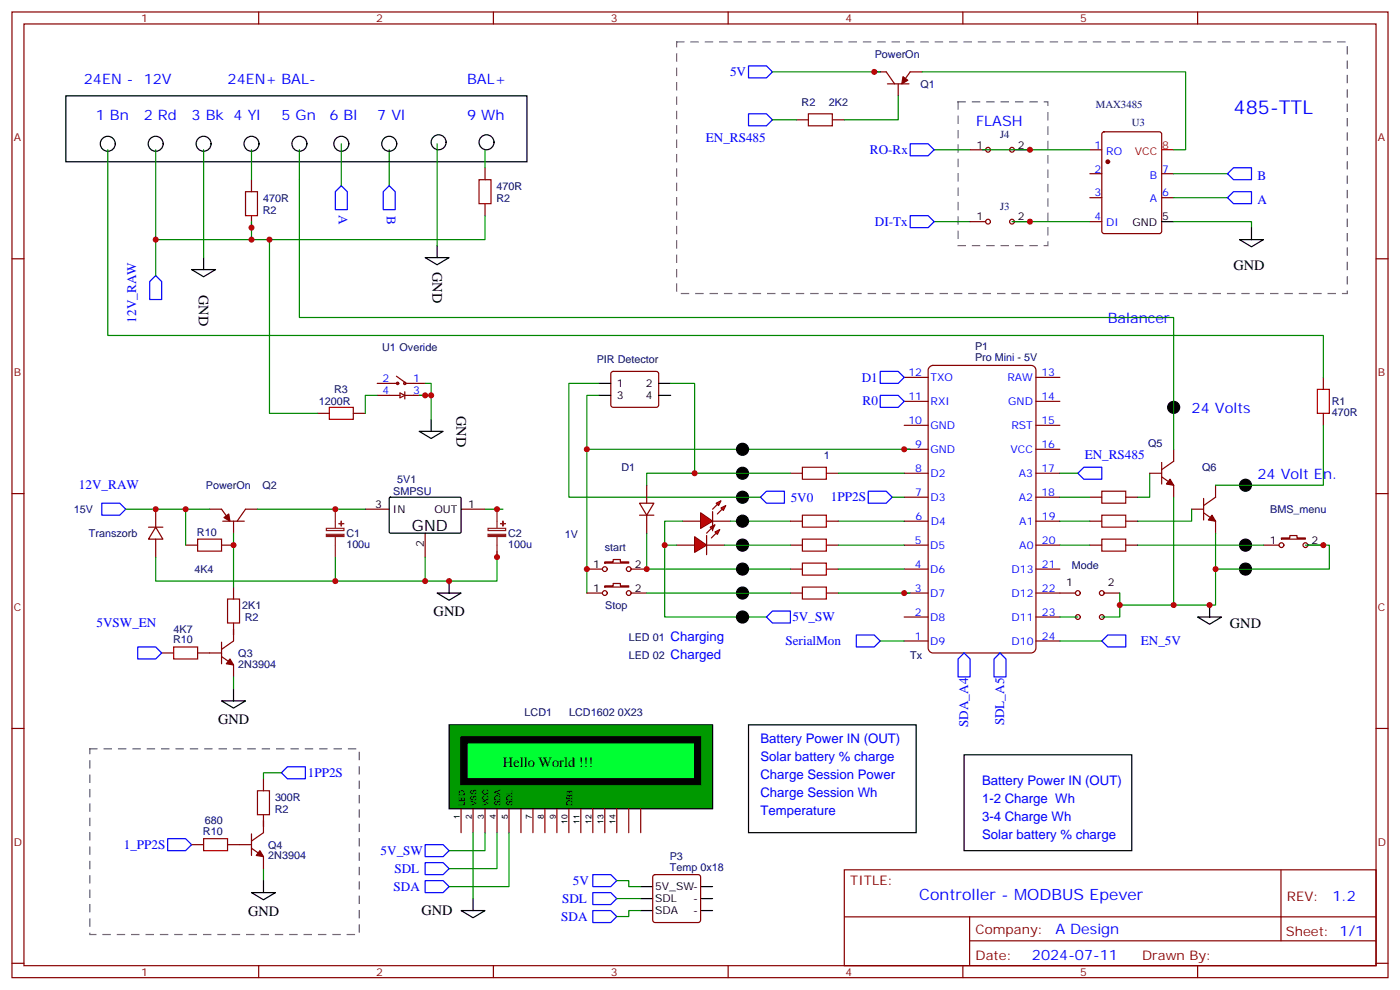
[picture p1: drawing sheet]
<svg xmlns="http://www.w3.org/2000/svg" width="412mm" height="292mm" viewBox="0 0 412 292" stroke-linecap="round" stroke-linejoin="round" font-family="sans-serif">
<g fill="none" stroke="#870000" stroke-width=".35">
<path d="M3.5 3.5h405.4v284.4h-405.4zM7.1 7.1h398.2v277.2h-398.2zM76.2 3.5v3.6M145.3 3.5v3.6M214.5 3.5v3.6M283.6 3.5v3.6M352.8 3.5v3.6M3.5 76.2h3.6M405.3 76.2h3.6M180.2 109.6l.4-.2h12.7l.5 .2 .2 .5v9.4l-.7 .4h-13l-.4-.7v-9.1zM3.5 145.3h3.6M405.3 145.3h3.6"/>
<path d="M3.5 214.5h3.6M405.3 214.5h3.6M248.7 256.1h156.6v28.2h-156.6zM377.3 256.1v20.9M248.7 270h156.5M285.6 277h119.6M285.6 270v14.1M3.5 283.6h3.6M76.2 284.3v3.6M145.3 284.3v3.6M214.5 284.3v3.6M283.6 284.3v3.6"/>
<path d="M352.8 284.3v3.6M405.3 283.6h3.6"/>
</g>
<path d="M176.4 112.9h3.5M176.4 116.4h3.5M194 112.9h3.6M194 116.4h3.6M220.5 213.4h49.4v31.8h-49.4zM284 222.2h49.4v28.3h-49.4z" fill="none" stroke="#000" stroke-width=".35"/>
<path d="M273.7 108.2l1.1-.6h28.9a1.41 1.41 0 0 1 1.5 1.4v81.9a1.51 1.51 0 0 1-1.5 1.4h-28.9a1.51 1.51 0 0 1-1.4-1.4v-81.9z" fill="#fff" stroke="#800000" stroke-width=".35"/>
<g fill="none" stroke="#870000" stroke-width=".35">
<path d="M266.3 118.2h7.1M266.3 111.1h7.1M305.2 118.2h7M305.2 111.1h7M266.3 139.3h7.1M266.3 132.3h7.1M266.3 125.2h7.1M305.2 139.3h7M305.2 132.3h7M305.2 125.2h7M266.3 153.5h7.1M266.3 146.4h7.1"/>
<path d="M305.2 153.5h7M305.2 146.4h7M266.3 174.6h7.1M266.3 167.6h7.1M266.3 160.5h7.1M305.2 174.6h7M305.2 167.6h7M305.2 160.5h7M266.3 188.7h7.1M266.3 181.7h7.1M305.2 188.7h7M305.2 181.7h7"/>
</g>
<path d="M282.2 194l1.8-1.7 1.8 1.7v5.3h-3.6zM294.6 192.3l1.7 1.7v5.3h-3.5v-5.3z" fill="none" stroke="#00f" stroke-width=".35"/>
<g fill="#f00" stroke="#870000" stroke-width=".35">
<path d="M204.6 158l3.5 2.5-3.5 2.1z"/>
<path d="M208.1 157.7v5.6z"/>
</g>
<g fill="#870000" stroke="#870000" stroke-width=".35">
<path d="M208.1 157l1.4-1.4z"/>
<path d="M209.5 158.4l1.5-1.4z"/>
</g>
<g fill="#f00" stroke="#870000" stroke-width=".35">
<path d="M209.2 155.2l1.4-.7-.7 1.4z"/>
<path d="M210.6 156.6l1.4-.7-.7 1.4z"/>
</g>
<path d="M199.3 160.5h5.3M208.1 160.5h5.3" fill="none" stroke="#870000" stroke-width=".35"/>
<g fill="#f00" stroke="#870000" stroke-width=".35">
<path d="M206.4 151l3.5 2.5-3.5 2.1z"/>
<path d="M209.9 150.6v5.7z"/>
</g>
<g fill="#870000" stroke="#870000" stroke-width=".35">
<path d="M209.9 149.9l1.4-1.4z"/>
<path d="M211.3 151.3l1.4-1.4z"/>
</g>
<g fill="#f00" stroke="#870000" stroke-width=".35">
<path d="M211 148.2l1.4-.7-.7 1.4z"/>
<path d="M212.4 149.6l1.4-.7-.7 1.4z"/>
</g>
<g fill="none" stroke="#870000" stroke-width=".35">
<path d="M107.6 149.9h7.1M125.2 157v7M135.8 149.9h7.1M201.1 153.5h5.3M209.9 153.5h5.3M321 153.5h3.6M331.6 153.5h3.5M377.5 158.4h2.4v-.7h2.2v.7h2.4v.3h-7zM172.9 167.6h4.5M178.2 165.5h2.4v-.8h2.1v.8h2.5v.3h-7zM185.9 167.6h4.6M232.8 160.5h3.6"/>
<path d="M243.4 160.5h3.5M312.2 174.6h4.6M325.3 174.6h4.5M372.2 160.5h4.6M385.2 160.5h4.6M192.5 257.7l.5-.2h12.7l.5 .2 .2 .5v12.7l-.3 .5-.4 .2h-12.7l-.5-.2-.2-.5v-12.7z"/>
<circle cx="178.2" cy="167.6" r=".71"/>
<circle cx="185.2" cy="167.6" r=".71"/>
<circle cx="317.5" cy="174.6" r=".71"/>
<circle cx="324.6" cy="174.6" r=".71"/>
<circle cx="377.5" cy="160.5" r=".71"/>
<circle cx="384.5" cy="160.5" r=".71"/>
</g>
<path d="M236.4 158.7h7v3.6h-7zM324.6 151.7h7v3.5h-7z" fill="none" stroke="#a10000" stroke-width=".35"/>
<g fill="none" stroke="#000" stroke-width=".35">
<path d="M19.4 28.2h135.8v19.4h-135.8zM56.4 79.4h7.1l-3.5 2.1zM60 75.8v3.6M114.7 146.6l.3-.2 20.6 .1 .2 .3v10l-.3 .2-20.7-.1-.1-.3zM128.8 174.6h7l-3.5 2.1zM132.3 171.1v3.5M356.3 178.2v3.5M352.8 181.7h7l-3.5 2.1zM188.7 261.1h3.6M188.7 264.6h3.6M188.7 268.1h3.6M206.4 261.1h3.5"/>
<path d="M206.4 264.6h3.5M206.4 268.1h3.5"/>
<circle cx="31.7" cy="42.3" r="2.2"/>
<circle cx="45.9" cy="42.3" r="2.2"/>
<circle cx="60" cy="42.3" r="2.2"/>
<circle cx="74.1" cy="42.3" r="2.2"/>
<circle cx="88.2" cy="42.3" r="2.2"/>
<circle cx="100.5" cy="42.3" r="2.2"/>
<circle cx="114.7" cy="42.3" r="2.2"/>
<circle cx="129.2" cy="41.9" r="2.2"/>
<circle cx="143.3" cy="41.9" r="2.2"/>
</g>
<path d="M100.5 54.7l1.8 1.7v5.3h-3.5v-5.3zM114.7 54.7l1.7 1.7v5.3h-3.5v-5.3zM45.9 81.1l1.7 1.8v5.3h-3.5v-5.3zM30 148.2h5.3l1.7 1.7-1.7 1.8h-5.3zM227.5 179.9h5.3v3.5h-5.3l-1.7-1.7zM326.3 187h5.3v3.5h-5.3l-1.7-1.8zM174.6 257.5h5.3l1.8 1.8-1.8 1.8h-5.3zM174.6 268.1h5.3l1.8 1.8-1.8 1.7h-5.3zM174.6 262.8h5.3l1.8 1.8-1.8 1.7h-5.3z" fill="none" stroke="#00f" stroke-width=".35"/>
<path d="M45.9 44.1v37M60 44.1v31.7M114.7 44.1v10.6M268.1 132.3h-95.2v42.3M201.1 153.5h-5.3v7M215.2 153.5h17.6M246.9 153.5h19.4M199.3 160.5h-3.5v21.2h30M246.9 160.5h19.4M181.7 259.3h3.5v1.8h3.5M181.7 264.6h7M188.7 268.1h-3.5v1.8h-3.5" fill="none" stroke="#008700" stroke-width=".35"/>
<path d="M132.3 213.4h77.6v24.7h-77.6z" fill="#090" stroke="#000" stroke-width=".35"/>
<g fill="none" stroke="#870000" stroke-width=".35">
<path d="M135.8 238.1v7.1M139.3 238.1v7.1M142.9 238.1v7.1M146.4 238.1v7.1M149.9 238.1v7.1M153.5 238.1v7.1M157 238.1v7.1M160.5 238.1v7.1M164 238.1v7.1M167.6 238.1v7.1M171.1 238.1v7.1M174.6 238.1v7.1"/>
<path d="M178.2 238.1v7.1M181.7 238.1v7.1M185.2 238.1v7.1M188.7 238.1v7.1"/>
</g>
<path d="M135.8 217h70.6v14.1h-70.6z" fill="#000" stroke="#000" stroke-width=".35"/>
<path d="M137.6 218.7h67v10.6h-67z" fill="none" stroke="#000" stroke-width=".35"/>
<path d="M137.6 218.7h67v10.6h-67z" fill="#0f3" stroke="#000" stroke-width=".35"/>
<g fill="none" stroke="#00f" stroke-width=".35">
<path d="M220.5 19.4h5.3l1.7 1.8-1.7 1.7h-5.3zM220.5 33.5h5.3l1.7 1.8-1.7 1.7h-5.3zM268.1 42.3h5.3l1.8 1.8-1.8 1.8h-5.3zM361.6 58.2l1.8-1.8h5.3v3.6h-5.3zM361.6 51.2l1.8-1.8h5.3v3.5h-5.3zM268.1 63.5h5.3l1.8 1.8-1.8 1.7h-5.3zM259.3 109.4h5.3l1.7 1.7-1.7 1.8h-5.3zM259.3 116.4h5.3l1.7 1.8-1.7 1.7h-5.3zM319.3 137.6h5.3v3.5h-5.3l-1.8-1.8zM225.8 144.6h5.3v3.6h-5.3l-1.8-1.8zM255.8 144.6h5.3l1.7 1.8-1.7 1.8h-5.3zM40.6 190.5h5.3l1.7 1.8-1.7 1.7h-5.3z"/>
<path d="M252.2 187h5.3l1.8 1.7-1.8 1.8h-5.3zM84.7 225.8h5.3v3.5h-5.3l-1.8-1.8zM49.4 246.9h5.3l1.7 1.8-1.7 1.8h-5.3zM125.2 248.7h5.3l1.8 1.8-1.8 1.7h-5.3zM125.2 254h5.3l1.8 1.8-1.8 1.7h-5.3zM125.2 259.3h5.3l1.8 1.8-1.8 1.7h-5.3z"/>
</g>
<g fill="none" stroke="#008700" stroke-width=".35">
<path d="M227.5 21.2h31.8M227.5 35.3h7.1M264.6 28.2v7.1h-15.9M271.6 21.2h77.6v22.9h-3.5M31.7 44.1v54.7h358.1v12.3M74.1 44.1v8.8M88.2 44.1v49.4h257.5v38.8M100.5 42.3v12.4M128.8 42.3v30M142.9 44.1v5.3M275.2 44.1h10.6M289.3 44.1h31.7"/>
<path d="M345.7 58.2h15.9M345.7 51.2h15.9M74.1 65.3v5.3M79.4 70.6v51.1h14.1M142.9 63.5v7.1h-97M275.2 65.3h10.6M298.1 65.3h22.9M345.7 65.3h23v1.7M111.1 116.4h-3.5v5.3M125.2 112.9h1.8v3.5h-3.5M127 116.4v7.1M176.4 112.9h-8.8v33.5h56.4"/>
<path d="M176.4 116.4h-3.5v15.9M197.6 112.9h7v26.4h28.2M204.6 139.3h-14.1v3.6M246.9 139.3h19.4M312.2 139.3h5.3M338.7 139.3v7.1h-3.6M389.8 125.2v17.7h-31.7M37 149.9h24.7M54.7 149.9v10.6M68.8 157v15.9M75.8 149.9h31.8M142.9 149.9h5.3"/>
<path d="M190.5 157v10.6h42.3M262.8 146.4h3.5M312.2 146.4h8.8M312.2 153.5h8.8M345.7 146.4v31.8M351 149.9v3.6h-15.9M358.1 157v10.6M45.9 164v7.1h52.9v-7.1M125.2 164v7.1M146.4 162.3v8.8h-47.6M190.5 174.6h42.3M213.4 160.5h19.4"/>
<path d="M246.9 167.6h19.4M246.9 174.6h21.2M312.2 160.5h8.8M329.8 178.2v3.5h-5.2M335.1 160.5h37.1M384.5 160.5h7.1v7.1h-33.5v10.6h-28.3v-3.6M68.8 199.3v3.5M259.3 188.7h7M312.2 188.7h12.4M312.2 181.7h5.3M82.9 227.5h-5.3v1.8M77.6 255.8v3.5"/>
<path d="M139.3 245.2v19.4M142.9 245.2v5.3h-10.6M146.4 245.2v10.6h-14.1M149.9 245.2v15.9h-17.6"/>
</g>
<g fill="none" stroke="#000" stroke-width=".35">
<path d="M125.2 75.8h7.1l-3.5 2.2zM128.8 72.3v3.5M342.2 65.3h3.5M365.1 70.6h7.1l-3.5 2.1zM368.7 67v3.6M123.5 127h7l-3.5 2.1zM127 123.5v3.5M65.3 206.4h7l-3.5 2.1zM68.8 202.8v3.6M77.6 259.3v3.5M74.1 262.8h7l-3.5 2.1zM135.8 268.1h7.1l-3.6 2.1z"/>
<path d="M139.3 264.6v3.5"/>
</g>
<path d="M96.1 155.6h5.2v.6h-5.2zM98.8 149.9v5.7M98.8 158v6M143.8 155.6h5.1v.6h-5.1zM146.4 149.9v5.7M146.4 158v6" fill="none" stroke="#8c2424" stroke-width=".35"/>
<g fill="#8c2424" stroke="#8c2424" stroke-width=".35">
<path d="M96.1 157.3h5.2v.7h-5.2z"/>
<path d="M99.8 154.2h1.4z"/>
<path d="M100.5 153.5v1.4z"/>
<path d="M143.8 157.3h5.1v.7h-5.1z"/>
<path d="M147.5 154.2h1.4z"/>
<path d="M148.1 153.5l.1 1.4z"/>
</g>
<g fill="none" stroke="#870000" stroke-width=".35">
<path d="M234.6 35.3h3.5M245.2 35.3h3.5M257.5 21.2h3.6l2.4 3.5M261.4 24.7h6.4M264.6 24.7v3.5M271.6 21.2h-3.5l-1.8 2.4M324.8 39l.5-.2h16.2l.6 .4 .1 28.9-.5 .6-16.4 .1-.7-.5v-28.8zM74.1 52.9v3.5M142.9 49.4v3.5M142.9 60v3.5M285.8 44.1h4.5M298.8 44.1h4.6"/>
<path d="M321 44.1h3.6M321 51.2h3.6M321 58.2h3.6M342.2 51.2h3.5M342.2 58.2h3.5M74.1 63.5v3.5M285.8 65.3h4.5M298.8 65.3h4.6M321 65.3h3.6M111.1 112.9h6M111.1 116.4h6.7M116.8 110.8l2.4 1.7"/>
<path d="M117.8 115.7l1.4 .7-1.4 .7zM119.2 112.9h6M119.2 116.4h6M119.2 115.4v2.1M389.8 111.1v3.6M93.5 121.7h3.5M104.1 121.7h3.5M232.8 139.3h3.6M243.4 139.3h3.5M338.7 139.3h3.5M342.2 136.2v6.3M345.7 132.3v3.5l-3.5 2.5"/>
<path d="M389.8 121.7v3.5M43.7 155.2h4.3M45.9 155.2l2.1 3.5h-4.3zM45.9 149.9v5.3M45.9 158.7v5.3M61.7 149.9h3.6l1.7 2.5M65.6 153.5h6.4M68.8 153.5v3.5M75.8 149.9h-3.5l-2.5 3.6M188.4 148.2h4.2l-2.1 3.5zM188.4 151.7h4.2M190.5 142.9v5.3"/>
<path d="M190.5 151.7v5.3M232.8 153.5h3.6M243.4 153.5h3.5M321 146.4h3.6M331.6 146.4h3.5M342.2 140.4l3.5 2.5v3.5M351 149.9h3.5M354.5 151l3.6 2.5v3.5M354.5 146.8v6.3M358.1 142.9v3.5l-3.6 2.5M54.7 160.5h3.5M65.3 160.5h3.5"/>
<path d="M68.8 172.9v3.5M172.9 174.6h4.5M178.2 172.5h2.4v-.7h2.1v.7h2.5v.4h-7zM185.9 174.6h4.6M232.8 167.6h3.6M232.8 174.6h3.6M243.4 167.6h3.5M243.4 174.6h3.5M321 160.5h3.6M331.6 160.5h3.5M47.6 192.3h3.6M58.2 192.3h7.1"/>
<path d="M65.3 193.3l3.5 2.5v3.5M65.3 189.1v6.3M68.8 183.4v5.3l-3.5 2.5M77.6 229.3v3.5M77.6 239.9v5.3l-3.5 2.4M56.4 248.7h3.6M67 248.7h7.1M74.1 249.8l3.5 2.4v3.6M74.1 245.5v6.4"/>
<circle cx="291" cy="44.1" r=".71"/>
<circle cx="298.1" cy="44.1" r=".71"/>
<circle cx="291" cy="65.3" r=".71"/>
<circle cx="298.1" cy="65.3" r=".71"/>
<circle cx="117.1" cy="112.9" r=".35"/>
<circle cx="119.2" cy="112.9" r=".35"/>
<circle cx="178.2" cy="174.6" r=".71"/>
<circle cx="185.2" cy="174.6" r=".71"/>
<circle cx="317.5" cy="181.7" r=".71"/>
<circle cx="324.6" cy="181.7" r=".71"/>
</g>
<path d="M199.3 12.3h197.6v74.1h-197.6zM282.2 30h26.5v42.3h-26.5zM26.5 220.5h79.3v54.7h-79.3z" fill="none" stroke="#666" stroke-width=".35" stroke-dasharray="2.1 2.1"/>
<g fill="#870000" stroke="#870000" stroke-width=".35">
<path d="M266 22.6l1.4 1-1.8 1.1z"/>
<path d="M66 152.4l1.4-1.1 .3 2.2z"/>
<path d="M67.7 194l1.1 1.8-2.1-.4z"/>
<path d="M76.6 250.5l1 1.7-2.1-.3z"/>
<path d="M344.7 141.1l1 1.8-2.1-.4z"/>
<path d="M357 151.7l1.1 1.8-2.1-.4z"/>
<circle cx="326.3" cy="47.6" r=".53"/>
</g>
<path d="M342.2 44.1h3.5" fill="none" stroke="#f00" stroke-width=".35"/>
<g fill="none" stroke="#a10000" stroke-width=".35">
<path d="M238.1 33.5h7.1v3.5h-7.1zM72.3 56.4h3.5v7.1h-3.5zM141.1 52.9h3.5v7.1h-3.5zM97 119.9h7.1v3.6h-7.1zM388.1 114.7h3.5v7h-3.5zM236.4 137.6h7v3.5h-7zM58.2 158.7h7.1v3.6h-7.1zM236.4 151.7h7v3.5h-7zM324.6 144.6h7v3.6h-7zM324.6 158.7h7v3.6h-7zM67 176.4h3.6v7h-3.6zM236.4 165.8h7v3.5h-7z"/>
<path d="M236.4 172.9h7v3.5h-7zM51.2 190.5h7v3.5h-7zM75.8 232.8h3.6v7.1h-3.6zM60 246.9h7v3.6h-7z"/>
</g>
<g fill="#000" stroke="#000" stroke-width=".35">
<circle cx="345.7" cy="119.9" r="1.76"/>
<circle cx="218.7" cy="139.3" r="1.76"/>
<circle cx="218.7" cy="132.3" r="1.76"/>
<circle cx="218.7" cy="146.4" r="1.76"/>
<circle cx="218.7" cy="153.5" r="1.76"/>
<circle cx="366.9" cy="142.9" r="1.76"/>
<circle cx="218.7" cy="167.6" r="1.76"/>
<circle cx="218.7" cy="174.6" r="1.76"/>
<circle cx="218.7" cy="160.5" r="1.76"/>
<circle cx="366.9" cy="160.5" r="1.76"/>
<circle cx="366.9" cy="167.6" r="1.76"/>
<circle cx="218.7" cy="181.7" r="1.76"/>
</g>
<g fill="#c00">
<circle cx="98.8" cy="149.9" r=".88"/>
<circle cx="98.8" cy="171.1" r=".88"/>
<circle cx="266.3" cy="132.3" r=".88"/>
<circle cx="45.9" cy="149.9" r=".88"/>
<circle cx="146.4" cy="149.9" r=".88"/>
<circle cx="132.3" cy="171.1" r=".88"/>
<circle cx="125.2" cy="171.1" r=".88"/>
<circle cx="146.4" cy="164" r=".88"/>
<circle cx="68.8" cy="160.5" r=".88"/>
<circle cx="54.7" cy="149.9" r=".88"/>
<circle cx="195.8" cy="160.5" r=".88"/>
<circle cx="172.9" cy="132.3" r=".88"/>
<circle cx="266.3" cy="174.6" r=".88"/>
<circle cx="172.9" cy="167.6" r=".88"/>
<circle cx="356.3" cy="178.2" r=".88"/>
<circle cx="329.8" cy="178.2" r=".88"/>
<circle cx="389.8" cy="160.5" r=".88"/>
<circle cx="358.1" cy="167.6" r=".88"/>
<circle cx="345.7" cy="178.2" r=".88"/>
<circle cx="45.9" cy="70.6" r=".88"/>
<circle cx="74.1" cy="70.6" r=".88"/>
<circle cx="74.1" cy="67" r=".88"/>
<circle cx="190.5" cy="167.6" r=".88"/>
<circle cx="204.6" cy="139.3" r=".88"/>
<circle cx="125.2" cy="116.4" r=".88"/>
<circle cx="79.4" cy="70.6" r=".88"/>
<circle cx="127" cy="116.4" r=".88"/>
<circle cx="303.4" cy="44.1" r=".88"/>
<circle cx="303.4" cy="65.3" r=".88"/>
<circle cx="257.5" cy="21.2" r=".88"/>
</g>
<text font-size="5.6" fill="#00f" x="363.4" y="33.5">485-TTL</text>
<text font-size="4.6" x="121.4" y="156.3">GND</text>
<text font-size="4.6" fill="#00f" x="270.8" y="265.1">Controller - MODBUS Epever</text>
<g font-size="4.2" fill="#00f">
<text x="24.7" y="24.7">24EN -</text>
<text x="42.3" y="24.7">12V</text>
<text x="67" y="24.7">24EN+ BAL-</text>
<text x="137.6" y="24.7">BAL+</text>
<text x="28.2" y="35.3">1 Bn</text>
<text x="42.3" y="35.3">2 Rd</text>
<text x="56.4" y="35.3">3 Bk 4 Yl</text>
<text x="82.9" y="35.3">5 Gn</text>
<text x="97" y="35.3">6 Bl</text>
<text x="111.1" y="35.3">7 Vl</text>
<text x="137.6" y="35.3">9 Wh</text>
<text x="287.5" y="37">FLASH</text>
<text x="326.3" y="95.2">Balancer</text>
<text x="351" y="121.7">24 Volts</text>
<text x="370.4" y="141.1">24 Volt En.</text>
<text x="392.5" y="265.4">1.2</text>
<text x="310.9" y="274.9">A Design</text>
<text x="304" y="282.7">2024-07-11</text>
</g>
<g font-size="4.2">
<text x="127.4" y="80" transform="rotate(90 127.4 80)">GND</text>
<text x="363.4" y="79.4">GND</text>
<text x="58.6" y="86.8" transform="rotate(90 58.6 86.8)">GND</text>
<text x="134.4" y="122.4" transform="rotate(90 134.4 122.4)">GND</text>
<text x="127.7" y="181.4">GND</text>
<text x="362.3" y="184.9">GND</text>
<text x="64.2" y="213.2">GND</text>
<text x="148.2" y="225.8">Hello World !!!</text>
<text x="73.1" y="269.6">GND</text>
<text x="124.2" y="269.5">GND</text>
</g>
<g font-size="3.9" fill="#00f">
<text x="215" y="22.4">5V</text>
<text x="207.9" y="41.9">EN_RS485</text>
<text x="256.3" y="45.3">RO-Rx</text>
<text x="370.4" y="52.9">B</text>
<text x="370.4" y="60">A</text>
<text x="99.8" y="63.4" transform="rotate(90 99.8 63.4)">A</text>
<text x="113.9" y="63.5" transform="rotate(90 113.9 63.5)">B</text>
<text x="257.7" y="66.5">DI-Tx</text>
<text x="40.1" y="95" transform="rotate(-90 40.1 95)">12V_RAW</text>
<text x="253.9" y="112.3">D1</text>
<text x="254.1" y="119.4">R0</text>
<text x="319.5" y="135.3">EN_RS485</text>
<text x="23.3" y="144.1">12V_RAW</text>
<text x="232.9" y="147.7">5V0</text>
<text x="244.8" y="147.6">1PP2S</text>
<text x="28.4" y="184.7">5VSW_EN</text>
<text x="233.4" y="182.9">5V_SW</text>
<text x="197.6" y="188.7">Charging</text>
<text x="231.4" y="190">SerialMon</text>
<text x="336" y="190">EN_5V</text>
<text x="197.6" y="194">Charged</text>
<text x="285.2" y="214" transform="rotate(-90 285.2 214)">SDA_A4</text>
<text x="295.8" y="213.6" transform="rotate(-90 295.8 213.6)">SDL_A5</text>
<text x="224" y="218.7">Battery Power IN (OUT)</text>
<text x="224" y="224">Solar battery % charge</text>
<text x="90.7" y="228.8">1PP2S</text>
<text x="224" y="229.3">Charge Session Power</text>
<text x="289.3" y="231.1">Battery Power IN (OUT)</text>
<text x="224" y="234.6">Charge Session Wh</text>
<text x="224" y="239.9">Temperature</text>
<text x="289.3" y="236.4">1-2 Charge Wh</text>
<text x="289.3" y="241.7">3-4 Charge Wh</text>
<text x="36.5" y="249.9">1_PP2S</text>
<text x="112.1" y="251.7">5V_SW</text>
<text x="289.3" y="246.9">Solar battery % charge</text>
<text x="116.2" y="257">SDL</text>
<text x="116" y="262.3">SDA</text>
<text x="168.7" y="260.5">5V</text>
<text x="165.6" y="265.8">SDL</text>
<text x="165.3" y="271.1">SDA</text>
</g>
<g font-size="3.9" fill="#800">
<text x="250.5" y="260.7">TITLE:</text>
<text x="379.1" y="265.4">REV:</text>
<text x="287.4" y="274.9">Company:</text>
<text x="378.7" y="275.5">Sheet: 1/1</text>
<text x="287.4" y="282.6">Date:</text>
<text x="336.4" y="282.7">Drawn By:</text>
</g>
<g font-size="3.2" fill="#800">
<text x="41.6" y="6.5">1</text>
<text x="110.8" y="6.5">2</text>
<text x="179.9" y="6.5">3</text>
<text x="249.1" y="6.5">4</text>
<text x="318.2" y="6.5">5</text>
<text x="4.1" y="41.6">A</text>
<text x="405.9" y="41.6">A</text>
<text x="4.1" y="110.8">B</text>
<text x="405.9" y="110.8">B</text>
<text x="4.1" y="179.9">C</text>
<text x="405.9" y="179.9">C</text>
<text x="4.1" y="249.1">D</text>
<text x="405.9" y="249.1">D</text>
<text x="41.6" y="287.3">1</text>
<text x="110.8" y="287.3">2</text>
<text x="179.9" y="287.3">3</text>
<text x="249.1" y="287.3">4</text>
<text x="318.2" y="287.3">5</text>
</g>
<g font-size="3.2" fill="#000080">
<text x="257.7" y="17">PowerOn</text>
<text x="271.2" y="25.8">Q1</text>
<text x="236.1" y="31.1">R2</text>
<text x="244.2" y="31.1">2K2</text>
<text x="322.8" y="31.8">MAX3485</text>
<text x="294.6" y="40.6">J4</text>
<text x="333.4" y="37">U3</text>
<text x="77.5" y="59.3">470R</text>
<text x="146.2" y="59.3">R2</text>
<text x="146.3" y="55.8">470R</text>
<text x="77.4" y="62.9">R2</text>
<text x="294.6" y="61.7">J3</text>
<text x="112.6" y="103.5">U1 Overide</text>
<text x="175.8" y="106.9">PIR Detector</text>
<text x="287.2" y="106.4">Pro Mini - 5V</text>
<text x="287.2" y="103.1">P1</text>
<text x="93.9" y="119.3">1200R</text>
<text x="98.4" y="115.7">R3</text>
<text x="392.3" y="119.3">R1</text>
<text x="392.3" y="122.5">470R</text>
<text x="338.2" y="131.7">Q5</text>
<text x="242.6" y="135.2">1</text>
<text x="117" y="142.3">5V1</text>
<text x="183.1" y="138.7">D1</text>
<text x="354.1" y="138.7">Q6</text>
<text x="60.6" y="144">PowerOn</text>
<text x="77.3" y="144">Q2</text>
<text x="115.9" y="145.8">SMPSU</text>
<text x="21.7" y="151.1">15V</text>
<text x="374.2" y="151.1">BMS_menu</text>
<text x="26.2" y="158.1">Transzorb</text>
<text x="58" y="157.7">R10</text>
<text x="102" y="161.3">100u</text>
<text x="102" y="158.1">C1</text>
<text x="149.6" y="161.3">100u</text>
<text x="149.6" y="158.1">C2</text>
<text x="166.4" y="158.3">1V</text>
<text x="178.2" y="162.3">start</text>
<text x="315.7" y="167.6">Mode</text>
<text x="57.2" y="168.7">4K4</text>
<text x="71.4" y="179.3">2K1</text>
<text x="178.3" y="179.3">Stop</text>
<text x="72.1" y="182.8">R2</text>
<text x="51" y="189.4">R10</text>
<text x="51.1" y="186.3">4K7</text>
<text x="185.2" y="188.7">LED 01</text>
<text x="70.2" y="196.6">2N3904</text>
<text x="70.2" y="193.4">Q3</text>
<text x="185.2" y="194">LED 02</text>
<text x="268.1" y="194">Tx</text>
<text x="154.5" y="211">LCD1</text>
<text x="167.7" y="211">LCD1602 0X23</text>
<text x="80.9" y="239.3">R2</text>
<text x="81" y="235.7">300R</text>
<text x="59.8" y="245.9">R10</text>
<text x="60.3" y="242.7">680</text>
<text x="79" y="249.8">Q4</text>
<text x="79" y="253.1">2N3904</text>
<text x="197.3" y="256.5">Temp 0x18</text>
<text x="197.3" y="253.2">P3</text>
</g>
<g font-size="3.2">
<text x="287.6" y="43.7">1</text>
<text x="299.9" y="43.7">2</text>
<text x="287.6" y="64.9">1</text>
<text x="299.9" y="64.9">2</text>
<text x="342.4" y="64.9">5</text>
<text x="333.6" y="66.7">GND</text>
<text x="181.7" y="113.9">1</text>
<text x="190.2" y="113.9">2</text>
<text x="181.7" y="117.5">3</text>
<text x="190.2" y="117.5">4</text>
<text x="110.5" y="149.6">3</text>
<text x="137.9" y="149.6">1</text>
<text x="115.7" y="151">IN</text>
<text x="128" y="151">OUT</text>
<text x="124.9" y="161.1" transform="rotate(-90 124.9 161.1)">2</text>
<text x="374" y="160.2">1</text>
<text x="386.3" y="160.2">2</text>
<text x="174.7" y="167.2">1</text>
<text x="187" y="167.2">2</text>
<text x="314.1" y="172.5">1</text>
<text x="326.3" y="172.5">2</text>
<text x="174.7" y="174.3">1</text>
<text x="187" y="174.3">2</text>
<text x="193" y="262.1">5V_SW-</text>
<text x="193" y="265.6">SDL</text>
<text x="193" y="269.2">SDA</text>
<text x="204.2" y="265.6">-</text>
<text x="204.2" y="269.2">-</text>
</g>
<g font-size="3.2" fill="#00f">
<text x="322.4" y="43.7">1</text>
<text x="325.9" y="45.5">RO</text>
<text x="322.4" y="50.8">2</text>
<text x="338.7" y="52.6">B</text>
<text x="342.4" y="50.8">7</text>
<text x="322.4" y="57.9">3</text>
<text x="338.7" y="59.6">A</text>
<text x="342.4" y="57.9">6</text>
<text x="322.4" y="64.9">4</text>
<text x="325.9" y="66.7">DI</text>
<text x="112.6" y="112.5">2</text>
<text x="121.7" y="112.5">1</text>
<text x="267.6" y="110.8">12</text>
<text x="274.1" y="112.2">TXO</text>
<text x="296.8" y="112.1">RAW</text>
<text x="306.8" y="110.7">13</text>
<text x="112.6" y="116.1">4</text>
<text x="121.7" y="116.1">3</text>
<text x="267.6" y="117.8">11</text>
<text x="274.1" y="119.2">RXI</text>
<text x="297" y="119.2">GND</text>
<text x="306.8" y="117.8">14</text>
<text x="267.6" y="124.9">10</text>
<text x="306.8" y="124.8">15</text>
<text x="269.6" y="131.9">9</text>
<text x="274.1" y="126.3">GND</text>
<text x="297.9" y="126.3">RST</text>
<text x="306.8" y="131.9">16</text>
<text x="274.1" y="133.3">GND</text>
<text x="297.7" y="133.3">VCC</text>
<text x="269.6" y="139">8</text>
<text x="274.1" y="140.4">D2</text>
<text x="300.1" y="140.4">A3</text>
<text x="306.8" y="139">17</text>
<text x="269.6" y="146">7</text>
<text x="274.1" y="147.5">D3</text>
<text x="300.1" y="147.4">A2</text>
<text x="306.8" y="146">18</text>
<text x="269.7" y="153">6</text>
<text x="274.2" y="154.4">D4</text>
<text x="300.3" y="154.5">A1</text>
<text x="306.9" y="153.1">19</text>
<text x="269.5" y="160.2">5</text>
<text x="274" y="161.6">D5</text>
<text x="300.3" y="161.6">A0</text>
<text x="306.9" y="160.2">20</text>
<text x="269.5" y="167.2">4</text>
<text x="306.9" y="167.2">21</text>
<text x="274" y="168.6">D6</text>
<text x="298" y="168.6">D13</text>
<text x="269.5" y="174.3">3</text>
<text x="274" y="175.7">D7</text>
<text x="298" y="175.7">D12</text>
<text x="306.9" y="174.3">22</text>
<text x="269.5" y="181.3">2</text>
<text x="274" y="182.7">D8</text>
<text x="298" y="182.7">D11</text>
<text x="306.9" y="181.3">23</text>
<text x="269.5" y="188.4">1</text>
<text x="274" y="189.8">D9</text>
<text x="298" y="189.8">D10</text>
<text x="306.9" y="188.4">24</text>
</g>
<g font-size="3.2" fill="#f00">
<text x="334.3" y="45.5">VCC</text>
<text x="342.4" y="43.7">8</text>
</g>
<g font-size="2.5">
<text x="136.9" y="237.4" transform="rotate(-90 136.9 237.4)">LED</text>
<text x="140.4" y="237.4" transform="rotate(-90 140.4 237.4)">VSS</text>
<text x="143.9" y="237.4" transform="rotate(-90 143.9 237.4)">VCC</text>
<text x="147.5" y="237.4" transform="rotate(-90 147.5 237.4)">SDA</text>
<text x="151" y="237.4" transform="rotate(-90 151 237.4)">SDL</text>
<text x="168.6" y="237.4" transform="rotate(-90 168.6 237.4)">DB3</text>
<text x="135.5" y="241.3" transform="rotate(-90 135.5 241.3)">1</text>
<text x="139" y="241.3" transform="rotate(-90 139 241.3)">2</text>
<text x="142.5" y="241.3" transform="rotate(-90 142.5 241.3)">3</text>
<text x="146" y="241.3" transform="rotate(-90 146 241.3)">4</text>
<text x="149.6" y="241.3" transform="rotate(-90 149.6 241.3)">5</text>
<text x="156.6" y="241.3" transform="rotate(-90 156.6 241.3)">7</text>
<text x="160.2" y="241.3" transform="rotate(-90 160.2 241.3)">8</text>
<text x="163.7" y="241.3" transform="rotate(-90 163.7 241.3)">9</text>
<text x="167.2" y="242.6" transform="rotate(-90 167.2 242.6)">10</text>
<text x="170.7" y="242.6" transform="rotate(-90 170.7 242.6)">11</text>
<text x="174.3" y="242.6" transform="rotate(-90 174.3 242.6)">12</text>
<text x="177.8" y="242.6" transform="rotate(-90 177.8 242.6)">13</text>
<text x="181.3" y="242.6" transform="rotate(-90 181.3 242.6)">14</text>
</g>
</svg>
